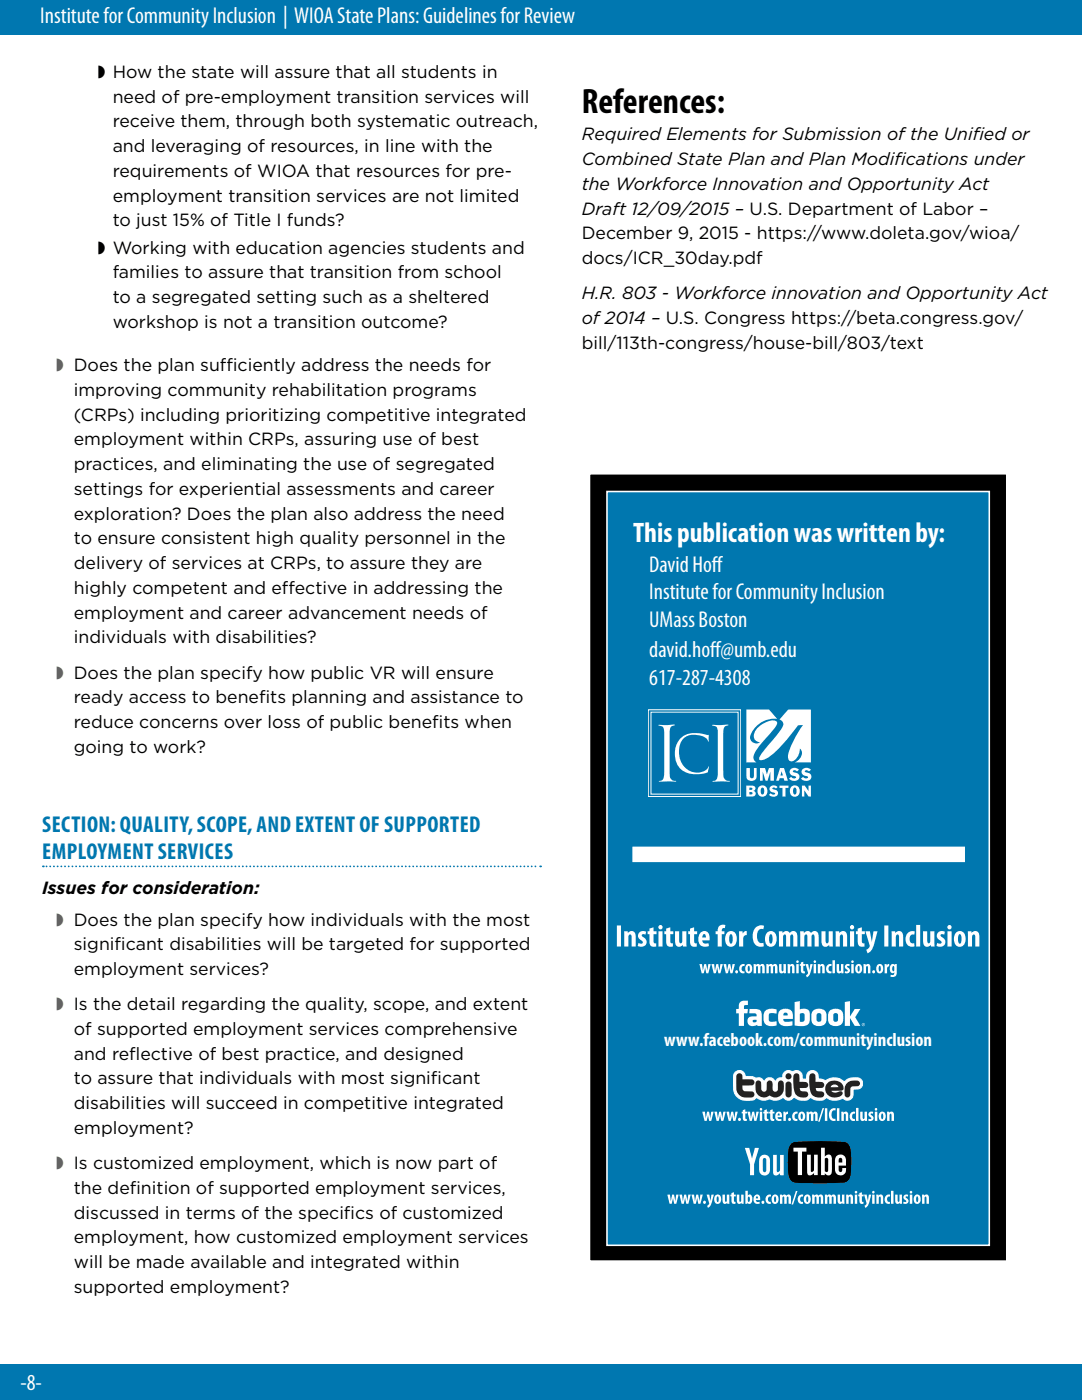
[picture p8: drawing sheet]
<svg xmlns="http://www.w3.org/2000/svg" width="216mm" height="279mm" viewBox="0 0 216 279" stroke-linecap="round" stroke-linejoin="round" font-family="sans-serif">
<g fill="#0077b0">
<path d="M-.1 -.1h216v7.1h-216z"/>
<path d="M-.1 272.3h216v7.1h-216z"/>
</g>
<path d="M117.6 94.5h83.3v157.2h-83.3z" fill="#000"/>
<path d="M117.6 94.5h83.3v157.2h-83.3z" fill="none" stroke="#fff" stroke-width=".34"/>
<path d="M121.1 98.1h76.3v150.4h-76.3z" fill="#0077af" stroke="#fff" stroke-width=".31"/>
<path d="M9.3 172.9h98.1" fill="none" stroke="#0077af" stroke-width=".35" stroke-dasharray="0 .7"/>
<path d="M8.4 172.9a.18 .18 0 0 1 .3 0 .18 .18 0 0 1-.3 0zM107.6 172.9a.18 .18 0 0 1 .3 0 .18 .18 0 0 1-.3 0z" fill="#0077af"/>
<g fill="#fff">
<path d="M139.6 192.4l.4 1.8h.4l.3-1.2 .2 1.2h.4l.5-1.8h-.5l-.1 1.3-.3-1.3h-.4l-.2 1.3-.2-1.3zM142 192.4l.4 1.8h.4l.3-1.2 .2 1.2h.5l.4-1.8h-.5l-.1 1.3-.3-1.3h-.4l-.2 1.3-.2-1.3zM144.4 192.4l.4 1.8h.4l.3-1.2 .2 1.2h.5l.4-1.8h-.4l-.2 1.3-.3-1.3h-.4l-.2 1.3-.2-1.3zM146.7 194a.31 .31 0 0 0 .6 0 .31 .31 0 0 0-.6 0zM147.7 192.6a.9 .9 0 0 0-.2 1.2 .9 .9 0 0 0 1.1 .4l-.1-.4a.5 .5 0 0 1-.5-.5 .5 .5 0 0 1 .5-.5l.1-.4h-.1l-.5 .1zM148.9 192.6a1.01 1.01 0 0 0 .5 1.7 .99 .99 0 0 0 .7-1 .99 .99 0 0 0-.7-.9zM149.3 192.8l.1-.1 .2 .4v.5l-.2 .3-.2-.3zM150.4 192.4v1.8h.5v-1.2l.2-.2 .1 .1v1.3h.5v-1.2l.2-.2 .2 .2v1.2h.5v-1.1a.54 .54 0 0 0-.6-.7l-.3 .2a.49 .49 0 0 0-.9 0v-.2zM152.9 192.4v1.8h.5v-1.2l.2-.2 .2 .1v1.3h.5v-1.2l.2-.2 .1 .2v1.2h.5v-1.1a.54 .54 0 0 0-.6-.7l-.3 .2a.49 .49 0 0 0-.8 0l-.1-.2zM155.5 192.4v1.1a.57 .57 0 0 0 .4 .8l.5-.3v.2h.4v-1.8h-.5v1.3l-.2 .2-.1-.2v-1.3zM157.2 192.4v1.8h.5v-1.2l.2-.2 .1 .1v1.3h.5v-1.1a.52 .52 0 0 0-.2-.7 .52 .52 0 0 0-.7 .2v-.2zM158.9 192.4v1.8h.5v-1.8zM158.9 191.9a.26 .26 0 0 0 .5 0 .26 .26 0 0 0-.5 0zM159.8 192.1v.3h-.2v.4h.2a1.67 1.67 0 0 0 .2 1.3l.6 .1v-.4h-.2l-.1-.2v-.8h.4v-.4h-.4v-.5zM160.7 192.4l.5 1.8-.4 .4 .2 .4 .4-.2 .2-.5 .6-1.9h-.5l-.2 1.3-.2-1.3zM162.4 192.4v1.8h.4v-1.8zM162.3 191.9a.3 .3 0 0 0 .6 0 .3 .3 0 0 0-.6 0zM163.2 192.4v1.8h.5v-1.2l.2-.2 .2 .1v1.3h.5v-1.1a.52 .52 0 0 0-.3-.7 .52 .52 0 0 0-.7 .2v-.2zM165.1 192.6a.9 .9 0 0 0-.2 1.2 .9 .9 0 0 0 1 .4v-.4a.5 .5 0 0 1-.6-.5 .5 .5 0 0 1 .6-.5v-.4h-.1l-.5 .1zM166.1 191.6v2.6h.5v-2.6zM166.9 192.4v1.1a.57 .57 0 0 0 .5 .8l.5-.3v.2h.4v-1.8h-.5v1.3l-.2 .2-.2-.2v-1.3zM168.7 192.5a.65 .65 0 0 0 .4 1.1v.3l-.5-.1-.1 .4a.65 .65 0 0 0 1.1-.3 .65 .65 0 0 0-.5-.9v-.2h.4l.1-.3-.4-.1zM169.9 192.4v1.8h.5v-1.8zM169.8 191.9a.3 .3 0 0 0 .6 0 .3 .3 0 0 0-.6 0zM170.9 192.6a1.01 1.01 0 0 0 .4 1.7 .99 .99 0 0 0 .7-1 .99 .99 0 0 0-.7-.9zM171.2 192.8l.1-.1 .2 .4v.5l-.2 .3-.2-.3zM172.3 192.4v1.8h.5v-1.2l.2-.2 .2 .1v1.3h.5v-1.1a.52 .52 0 0 0-.3-.7 .52 .52 0 0 0-.7 .2v-.2zM174 194a.31 .31 0 0 0 .6 0 .31 .31 0 0 0-.6 0zM175.1 192.6a1.01 1.01 0 0 0 .4 1.7 .99 .99 0 0 0 .7-1 .99 .99 0 0 0-.7-.9zM175.4 192.8l.1-.1 .2 .4v.5l-.2 .3-.2-.3zM176.5 192.4v1.8h.5v-1.1l.4-.2v-.5h-.2l-.2 .3-.1-.3zM177.7 192.6a1.04 1.04 0 0 0 .4 1.6l.3-.2a.44 .44 0 0 1-.1 .6 .44 .44 0 0 1-.5-.1l-.1 .4a.86 .86 0 0 0 .9 0 .86 .86 0 0 0 .3-.9l.1-1.6h-.5v.2l-.3-.2zM178.1 192.9l.2-.1 .1 .2v.6l-.1 .2a.66 .66 0 0 1-.2-.9z"/>
<path d="M166.5 202.2l-.2 .4v1.1a.5 .5 0 0 0 .5 .2 .5 .5 0 0 0 .4-.4v-1.1l-.2-.2zM168.6 200l1-.2v3.1l1-1.5h1.1l-1.1 1.6 1.1 1.7h-1.1l-1-1.5v1.5h-1zM165.7 201.6a1.57 1.57 0 0 1 1.6-.2 1.57 1.57 0 0 1 1 1.3 1.66 1.66 0 0 1-.9 2 1.58 1.58 0 0 1-2.1-.9l-.1-.4a1.9 1.9 0 0 1 .5-1.8zM162.4 201.6a1.57 1.57 0 0 1 1.6-.2 1.57 1.57 0 0 1 .9 1.3 1.66 1.66 0 0 1-.9 2 1.58 1.58 0 0 1-2.1-.9v-.4a1.9 1.9 0 0 1 .5-1.8zM158.6 200l1-.2v1.6a1.28 1.28 0 0 1 2 1.1 1.98 1.98 0 0 1-.6 2.1l-1.1 .2-1.3-.1zM155.7 201.6a1.53 1.53 0 0 1 2.5 1.1v.7h-1.9v.3a1.85 1.85 0 0 0 1.8 .1v.9l-.9 .1a1.45 1.45 0 0 1-1.9-1.4 1.84 1.84 0 0 1 .4-1.8zM152.9 201.6l1-.3 1.1 .1v.9l-1.3-.1-.2 .1-.1 .4 .1 1.1 .5 .1 1-.1v.9h-.4a1.68 1.68 0 0 1-1.7-.3 1.68 1.68 0 0 1-.5-1.7l.2-.8zM149.6 201.4h1a1.15 1.15 0 0 1 1.4 1.3v2h-.9v-.2a1.2 1.2 0 0 1-2-.7 .88 .88 0 0 1 1.1-1h.8v-.3l-.3-.3h-1.2zM147.8 199.9l.3-.1 1.1-.1v.9l-.7 .1v.7h.7l-.1 .8h-.6v2.5h-1.1v-2.5h-.5v-.8h.5a1.54 1.54 0 0 1 .4-1.5zM163.1 202.2l-.2 .4 .1 1.1a.5 .5 0 0 0 .5 .2 .5 .5 0 0 0 .4-.4l-.1-1.1-.1-.2zM150.2 203.6a.28 .28 0 0 0 0 .3 .28 .28 0 0 0 .3 .1l.5-.1v-.4zM156.5 202.2l-.2 .5h.9l-.2-.5zM159.6 202.3v1.6h.2a.56 .56 0 0 0 .8-.5v-.8l-.2-.4z"/>
<path d="M172.2 204.3l.1 .1zM172.2 204.3h.2v.4l-.1-.2-.1 .2zM172 204.5a.27 .27 0 0 0 .5 0 .27 .27 0 0 0-.5 0zM172 204.5a.32 .32 0 0 1 .6 0 .32 .32 0 0 1-.6 0z"/>
</g>
<path d="M146.6 214a1.23 1.23 0 0 1 1.3-.3 1.23 1.23 0 0 1 .9 1.1h1.2l.8 .3h.8l.5 .2 .4 .5a1.2 1.2 0 0 1 1.1-.8 1.2 1.2 0 0 1 1.1 .8l.1-.2a1.2 1.2 0 0 1 1.3-.6 1.28 1.28 0 0 1 .6-1.2 1.28 1.28 0 0 1 1.4 0 1.34 1.34 0 0 1 1.6 .1 1.34 1.34 0 0 1 .5 1.4h.7a1.31 1.31 0 0 1 .6-1.5 1.31 1.31 0 0 1 1.6 .3l.2 1.2 .8 .1 .6 .3a2.88 2.88 0 0 1 3.8 .2 2.81 2.81 0 0 1 3.4-.4 1.24 1.24 0 0 1 .1 1.5 1.24 1.24 0 0 1-1.5 .4h-.2v.4a1.29 1.29 0 0 1-.3 1.4 1.29 1.29 0 0 1-1.4 .3 .65 .65 0 0 0-1 0l-.3 .1a2.89 2.89 0 0 1-2.4-.5 2.07 2.07 0 0 1-2.6 .3l-.6-.3-.6 .4a2.7 2.7 0 0 1-2.7-.5 1.25 1.25 0 0 1-2.1 0 2.37 2.37 0 0 1-2.7 .4 2.32 2.32 0 0 1-2.6-.3l-.6 .4a3.5 3.5 0 0 1-3.4-.6 3.6 3.6 0 0 1-.7-3l.1-1.3z" fill="#232020"/>
<path d="M146.6 214a1.23 1.23 0 0 1 1.3-.3 1.23 1.23 0 0 1 .9 1.1h1.2l.8 .3h.8l.5 .2 .4 .5a1.2 1.2 0 0 1 1.1-.8 1.2 1.2 0 0 1 1.1 .8l.1-.2a1.2 1.2 0 0 1 1.3-.6 1.28 1.28 0 0 1 .6-1.2 1.28 1.28 0 0 1 1.4 0 1.34 1.34 0 0 1 1.6 .1 1.34 1.34 0 0 1 .5 1.4h.7a1.31 1.31 0 0 1 .6-1.5 1.31 1.31 0 0 1 1.6 .3l.2 1.2 .8 .1 .6 .3a2.88 2.88 0 0 1 3.8 .2 2.81 2.81 0 0 1 3.4-.4 1.24 1.24 0 0 1 .1 1.5 1.24 1.24 0 0 1-1.5 .4h-.2v.4a1.29 1.29 0 0 1-.3 1.4 1.29 1.29 0 0 1-1.4 .3 .65 .65 0 0 0-1 0l-.3 .1a2.89 2.89 0 0 1-2.4-.5 2.07 2.07 0 0 1-2.6 .3l-.6-.3-.6 .4a2.7 2.7 0 0 1-2.7-.5 1.25 1.25 0 0 1-2.1 0 2.37 2.37 0 0 1-2.7 .4 2.32 2.32 0 0 1-2.6-.3l-.6 .4a3.5 3.5 0 0 1-3.4-.6 3.6 3.6 0 0 1-.7-3l.1-1.3z" fill="none" stroke="#00b9e9" stroke-width=".2"/>
<path d="M146.7 214a1.16 1.16 0 0 1 1.3-.3 1.16 1.16 0 0 1 .7 1.2h1.6a1.09 1.09 0 0 0 1.1 .2l.6 .2 .5 .6a1.16 1.16 0 0 1 1.1-.8 1.16 1.16 0 0 1 1.1 .9l.6-.8 .9-.1a1.18 1.18 0 0 1 .5-1.3 1.18 1.18 0 0 1 1.4 .1 1.25 1.25 0 0 1 1.5 0 1.25 1.25 0 0 1 .5 1.5h.8a1.24 1.24 0 0 1 .6-1.6 1.24 1.24 0 0 1 1.7 .5l.1 1 .7 .1 .7 .3a2.75 2.75 0 0 1 3.8 .3 2.68 2.68 0 0 1 3.3-.6 1.16 1.16 0 0 1 .2 1.4 1.16 1.16 0 0 1-1.4 .5l-.4 .1v.3a1.28 1.28 0 0 1-.2 1.4 1.28 1.28 0 0 1-1.3 .4l-.5-.4a2.9 2.9 0 0 1-3.3-.1 2.3 2.3 0 0 1-3 .1l-.2-.1a2.19 2.19 0 0 1-3 .1l-.3-.2a1.19 1.19 0 0 1-1 .7 1.19 1.19 0 0 1-1.1-.7 2.37 2.37 0 0 1-2.7 .4 2.37 2.37 0 0 1-2.7-.3 1.72 1.72 0 0 1-1.8 .6 2.57 2.57 0 0 1-2.7-3.2v-.6a2.27 2.27 0 0 1 .3-1.8z" fill="#fdfeff"/>
<path d="M146.7 214a1.16 1.16 0 0 1 1.3-.3 1.16 1.16 0 0 1 .7 1.2h1.6a1.09 1.09 0 0 0 1.1 .2l.6 .2 .5 .6a1.16 1.16 0 0 1 1.1-.8 1.16 1.16 0 0 1 1.1 .9l.6-.8 .9-.1a1.18 1.18 0 0 1 .5-1.3 1.18 1.18 0 0 1 1.4 .1 1.25 1.25 0 0 1 1.5 0 1.25 1.25 0 0 1 .5 1.5h.8a1.24 1.24 0 0 1 .6-1.6 1.24 1.24 0 0 1 1.7 .5l.1 1 .7 .1 .7 .3a2.75 2.75 0 0 1 3.8 .3 2.68 2.68 0 0 1 3.3-.6 1.16 1.16 0 0 1 .2 1.4 1.16 1.16 0 0 1-1.4 .5l-.4 .1v.3a1.28 1.28 0 0 1-.2 1.4 1.28 1.28 0 0 1-1.3 .4l-.5-.4a2.9 2.9 0 0 1-3.3-.1 2.3 2.3 0 0 1-3 .1l-.2-.1a2.19 2.19 0 0 1-3 .1l-.3-.2a1.19 1.19 0 0 1-1 .7 1.19 1.19 0 0 1-1.1-.7 2.37 2.37 0 0 1-2.7 .4 2.37 2.37 0 0 1-2.7-.3 1.72 1.72 0 0 1-1.8 .6 2.57 2.57 0 0 1-2.7-3.2v-.6a2.27 2.27 0 0 1 .3-1.8z" fill="none" stroke="#fdfeff" stroke-width=".2"/>
<g fill="#232020">
<path d="M147.2 214.3a.67 .67 0 0 1 .8 .1 .67 .67 0 0 1 .1 .8l.1 .2h1.1a.97 .97 0 0 1 1.2 .5 .6 .6 0 0 1-.4 .7h-2a.9 .9 0 0 0 .2 1 .9 .9 0 0 0 1 .2 .85 .85 0 0 1 1.2 .7 1.32 1.32 0 0 1-1.6 .5 1.91 1.91 0 0 1-2-2.2v-1.4a1.07 1.07 0 0 1 .3-1.1z"/>
<path d="M158.5 214.4a.6 .6 0 0 1 .7-.1 .6 .6 0 0 1 .3 .6v1h.7a.74 .74 0 0 1 .8 .1 .74 .74 0 0 1 .2 .9l-.5 .2h-1.1a.65 .65 0 0 0 .9 .7 .63 .63 0 0 1 .8 .6 .63 .63 0 0 1-.7 .6 1.8 1.8 0 0 1-2.2-1.8 4.9 4.9 0 0 1 .1-2.8z"/>
<path d="M161.7 214.4a.71 .71 0 0 1 .9 0 .71 .71 0 0 1 .1 .9v.6h.7a.72 .72 0 0 1 .9 .2 .72 .72 0 0 1-.1 .9l-1.4 .1 .2 .6 .3 .1a.79 .79 0 0 1 1.1 .8 1.66 1.66 0 0 1-2.4-.1 6.4 6.4 0 0 1-.3-4.1z"/>
<path d="M150.9 215.8a.67 .67 0 0 1 .9 0 .67 .67 0 0 1 .1 .9v.3a.61 .61 0 0 0 .2 .8 .61 .61 0 0 0 .8-.1l.1-.9a.8 .8 0 0 1 .7-1.2 1.16 1.16 0 0 1 .5 1.6v.3a.53 .53 0 0 0 .6 .4 .53 .53 0 0 0 .4-.6v-.6a.66 .66 0 0 1 .2-.9 .66 .66 0 0 1 .9 .1 2.9 2.9 0 0 1-.6 2.8 1.69 1.69 0 0 1-2.1-.1 1.79 1.79 0 0 1-2.2 .1 1.79 1.79 0 0 1-.7-2z"/>
<path d="M165.1 216.1a1.98 1.98 0 0 1 3.2 .9v.4a1.69 1.69 0 0 1-1.6 .3h-.8a1.28 1.28 0 0 0 1.7 .1l.4 .1a.79 .79 0 0 1-.8 1 1.79 1.79 0 0 1-2.2-.5 1.79 1.79 0 0 1 .1-2.3z"/>
<path d="M169.2 216a2.31 2.31 0 0 1 2.3-.1 .64 .64 0 0 1-.1 .8 .64 .64 0 0 1-.8 .1h-.2a.71 .71 0 0 0-.7 .3 .71 .71 0 0 0 0 .8v.3a.6 .6 0 0 1-.4 .8 .6 .6 0 0 1-.7-.4l-.1-1.1a1.71 1.71 0 0 1 .7-1.5z"/>
<path d="M156.8 216.1a.61 .61 0 0 1 .7-.2 .61 .61 0 0 1 .4 .4l.1 1.3a1.15 1.15 0 0 1-.6 1.4 .58 .58 0 0 1-.7-.6z"/>
<circle cx="157.3" cy="214.8" r=".61"/>
</g>
<path d="M166.1 216.7a.74 .74 0 0 1 1 .2h-1.2z" fill="#fdfeff"/>
<path d="M166.1 216.7a.74 .74 0 0 1 1 .2h-1.2z" fill="none" stroke="#fdfeff" stroke-width=".2"/>
<g fill="#fff">
<path d="M148.6 229.1h.9l.6 2.1 .5-2.1h.8l-.9 3.2v2.2h-.8v-2.1z"/>
<path d="M154.3 230.5h.7v3.2l.1 .2 .5-.3 .1-3.1h.7v4.1l-.8-.1v-.4a.71 .71 0 0 1-.7 .5 .71 .71 0 0 1-.6-.5z"/>
<path d="M140.1 221.9l.5 1.8h.4l.3-1.2 .2 1.2h.4l.5-1.8h-.5l-.2 1.3-.2-1.3h-.4l-.3 1.3-.1-1.3zM142.5 221.9l.5 1.8h.4l.3-1.2 .2 1.2h.4l.5-1.8h-.5l-.2 1.3-.2-1.3h-.4l-.3 1.3-.1-1.3zM145 221.9l.4 1.8h.4l.3-1.2 .2 1.2h.4l.5-1.8h-.5l-.2 1.3-.2-1.3h-.4l-.2 1.3-.2-1.3zM147.2 223.4a.35 .35 0 0 0 .7 0 .35 .35 0 0 0-.7 0zM148.2 221.5v.4h-.2v.3h.2a1.67 1.67 0 0 0 .2 1.4l.6 .1v-.4h-.2l-.1-.2v-.9h.4v-.3h-.4v-.5zM149.1 221.9l.5 1.8h.4l.3-1.2 .2 1.2h.4l.5-1.8h-.5l-.2 1.3-.2-1.3h-.4l-.3 1.3-.1-1.3zM151.6 221.9v1.8h.5v-1.8zM151.6 221.4a.26 .26 0 0 0 .5 0 .26 .26 0 0 0-.5 0zM152.5 221.5v.4h-.2v.3h.2a1.67 1.67 0 0 0 .2 1.4l.6 .1v-.4h-.2l-.1-.2v-.9h.4v-.3h-.4v-.5zM153.7 221.5v.4h-.2v.3h.2a1.67 1.67 0 0 0 .1 1.4l.7 .1v-.4h-.3v-.2v-.9h.3v-.3h-.3v-.5zM154.9 222.1a.95 .95 0 0 0-.2 1.1 .95 .95 0 0 0 .9 .5l.4-.1-.1-.3h-.2a.4 .4 0 0 1-.5-.3h.8a.72 .72 0 0 0-.2-1 .72 .72 0 0 0-.9 .1zM155.3 222.3h.2l.1 .3h-.4zM156.3 221.9v1.8h.5v-1.1l.4-.3v-.5l-.2 .1-.2 .2-.1-.2zM157.2 223.4a.35 .35 0 0 0 .7 0 .35 .35 0 0 0-.7 0zM158.3 222.1a.9 .9 0 0 0-.2 1.1 .9 .9 0 0 0 1 .5v-.4a.5 .5 0 0 1-.6-.5 .5 .5 0 0 1 .6-.5l.1-.4h-.1h-.5zM159.5 222.1a1.01 1.01 0 0 0 .5 1.6 .99 .99 0 0 0 .7-.9 .99 .99 0 0 0-.7-1zM159.8 222.3l.2-.1 .2 .3v.5l-.2 .4-.2-.3zM160.9 221.9v1.8h.5v-1.2l.2-.3 .2 .2v1.3h.5v-1.2l.2-.3 .2 .2v1.3h.5v-1.2a.54 .54 0 0 0-.7-.6l-.3 .2a.49 .49 0 0 0-.8 0v-.2zM164.1 221.1l-.9 2.7h.4l.8-2.7zM164.6 221.2v2.5h.5v-2.5zM165.8 221.3a1.37 1.37 0 0 0 .6 2.4h.3v-.5l-.1 .1a.5 .5 0 0 1-.6-.5 .94 .94 0 0 1 .4-1.2h.3l.1-.4h-.4zM167 221.2v2.5h.5v-2.5zM167.9 221.9v1.8h.5v-1.2l.2-.3 .2 .2v1.3h.5v-1.2a.52 .52 0 0 0-.3-.6 .52 .52 0 0 0-.7 .2v-.2zM169.8 222.1a.9 .9 0 0 0-.3 1.1 .9 .9 0 0 0 1.1 .5v-.4a.5 .5 0 0 1-.6-.5 .5 .5 0 0 1 .6-.5v-.4h-.1h-.5zM170.8 221.1v2.6h.5v-2.6zM171.6 221.9v1.1a.57 .57 0 0 0 .5 .7l.5-.2v.2h.4v-1.8h-.5v1.2l-.2 .2-.2-.2v-1.2zM173.4 222a.65 .65 0 0 0 .4 1.1v.2h-.5l-.1 .3a.65 .65 0 0 0 1.1-.2 .65 .65 0 0 0-.5-.9v-.2h.4l.1-.4-.4-.1zM174.6 221.9v1.8h.5v-1.8zM174.5 221.4a.3 .3 0 0 0 .6 0 .3 .3 0 0 0-.6 0zM175.6 222.1a1.01 1.01 0 0 0 .4 1.6 .99 .99 0 0 0 .7-.9 .99 .99 0 0 0-.7-1zM175.9 222.3l.1-.1 .2 .3v.5l-.2 .4-.2-.3zM177 221.9v1.8h.5v-1.2l.2-.3 .2 .2v1.3h.5v-1.2a.52 .52 0 0 0-.3-.6 .52 .52 0 0 0-.7 .2v-.2z"/>
<path d="M152.3 231.2a.37 .37 0 0 1 .5 0 .37 .37 0 0 1 .1 .4v1.9a.35 .35 0 0 1-.3 .4 .35 .35 0 0 1-.4-.4zM151.9 230.7l-.4 .6v2.1a1.09 1.09 0 0 0 1 1.2 1.09 1.09 0 0 0 1.1-1v-1.7a1.13 1.13 0 0 0-.4-1.3 1.13 1.13 0 0 0-1.3 .1z"/>
</g>
<path d="M157.9 228.2a2.4 2.4 0 0 1 1.7-.4l4.2-.1 4.1 .1a1.92 1.92 0 0 1 1.9 2.3l.1 2.3a5.4 5.4 0 0 1-.5 3.1l-.3 .3-.7 .2-3.8 .2-4.7-.1a2.19 2.19 0 0 1-2.5-1.3v-.1a14.5 14.5 0 0 1 .2-6.1z" fill="#000"/>
<g fill="#fff">
<path d="M167.4 231.2a.36 .36 0 0 1 .5-.1 .36 .36 0 0 1 .2 .4v.5h-.8zM166.8 230.8l-.2 .6v2a1.13 1.13 0 0 0 1.3 1.2 1.13 1.13 0 0 0 .9-1.5h-.7l-.1 .7a.39 .39 0 0 1-.5 0 .39 .39 0 0 1-.2-.4v-.8h1.5v-.2a1.81 1.81 0 0 0-.5-1.8 1.18 1.18 0 0 0-1.5 .2zM164.6 231.2l.4-.1 .3 .2-.1 2.3-.2 .3-.4-.2zM163.8 229.1v5.4h.8v-.4a.75 .75 0 0 0 .9 .4 .75 .75 0 0 0 .5-.8v-2.4a.75 .75 0 0 0-.5-.9 .75 .75 0 0 0-.9 .4v-1.7zM161 230.4l.1 3.6a.53 .53 0 0 0 .4 .6l.4-.1 .5-.4v.4h.8v-4.1h-.8v3.2l-.4 .3-.2-.2v-3.3zM158.3 229v.8h.9v4.7h.8v-4.7h.9v-.8z"/>
<path d="M123.1 184.7v4.2h.8v-4.2zM124.5 185.9l.1 3h.8v-2l.3-.4 .3 .3v2.1h.8v-2a.87 .87 0 0 0-.4-1 .87 .87 0 0 0-1.1 .3l-.1-.3zM127.6 186.1a1.04 1.04 0 0 0 .5 1.7l.1 .4-.3 .1-.5-.1-.1 .6a1.04 1.04 0 0 0 1.4-.1 1.04 1.04 0 0 0 0-1.4l-.6-.6 .3-.3 .4 .1 .1-.6h-.1a1.2 1.2 0 0 0-1.2 .2zM129.6 185.3v.6h-.4v.5h.4a2.79 2.79 0 0 0 .2 2.4l.4 .1h.7v-.6l-.4-.2-.1-1.7h.6v-.5h-.6v-.8zM131.4 185.9v3h.8v-3zM131.3 185.1a.45 .45 0 0 0 .9 0 .45 .45 0 0 0-.9 0zM132.9 185.3v.6h-.3v.5h.3a2.79 2.79 0 0 0 .3 2.4l.3 .1h.8v-.6l-.5-.2-.1-1.7h.6v-.5h-.6v-.8zM134.7 185.9v1.8a.89 .89 0 0 0 .3 1 .89 .89 0 0 0 1 .1l.2-.2 .1 .3h.7v-3h-.9v2.1l-.3 .3-.3-.3v-2.1zM137.7 185.3v.6h-.4v.5h.4a2.79 2.79 0 0 0 .2 2.4l.4 .1h.7v-.6l-.4-.2-.1-1.7h.6v-.5h-.6v-.8zM139.8 186.1a1.83 1.83 0 0 0 .4 2.8l1.3-.1-.1-.6-.4 .1a.65 .65 0 0 1-.9-.6h1.5a1.28 1.28 0 0 0-.2-1.4 1.28 1.28 0 0 0-1.2-.4zM140.3 186.5l.2-.1 .2 .1 .2 .6h-.8zM143.5 184.8l-.2 .4-.1 .7h-.4v.5h.4v2.5h.8v-2.5h.5v-.5h-.5a.46 .46 0 0 1 .1-.6 .46 .46 0 0 1 .5-.1l.1-.6h-.7zM145.2 186a1.93 1.93 0 0 0 .3 2.9l.4 .1a1.69 1.69 0 0 0 1.2-1.4 1.69 1.69 0 0 0-.8-1.7l-.4-.1zM145.7 186.5l.2-.1a1.48 1.48 0 0 1 0 1.9 1.47 1.47 0 0 1-.2-1.8zM147.5 185.9v3h.8v-1.7l.2-.4 .5-.2-.1-.8a.71 .71 0 0 0-.7 .5v-.4zM150.7 185.2a2.49 2.49 0 0 0 .6 3.7l1.1-.1-.1-.6h-.2a1.02 1.02 0 0 1-1.1-1.4 1.19 1.19 0 0 1 .9-1.4l.4 .1 .1-.7-.3-.1a1.58 1.58 0 0 0-1.4 .5zM153.1 186a1.93 1.93 0 0 0 .3 2.9l.4 .1a1.69 1.69 0 0 0 1.2-1.5 1.69 1.69 0 0 0-.8-1.6l-.4-.1zM153.6 186.5l.2-.1a1.48 1.48 0 0 1 0 1.9 1.47 1.47 0 0 1-.2-1.8zM155.4 185.9v3h.9v-2l.3-.4 .2 .3 .1 2.1h.8v-2l.3-.4 .3 .3v2.1h.8v-1.9a.86 .86 0 0 0-.4-1.1 .86 .86 0 0 0-1.1 .3 .8 .8 0 0 0-1.4 0l-.1-.3zM159.7 185.9v3h.8v-2l.3-.4 .3 .3v2.1h.8v-2l.4-.4 .2 .3v2.1h.9v-1.9a.86 .86 0 0 0-.5-1.1 .86 .86 0 0 0-1.1 .3 .8 .8 0 0 0-1.4 0v-.3zM163.9 185.9v1.8a.89 .89 0 0 0 .3 1 .89 .89 0 0 0 1.1 .1l.1-.2 .1 .3h.7v-3h-.9v2.1l-.3 .3-.2-.3-.1-2.1zM166.7 185.9l.1 3h.8v-2l.3-.4 .3 .3v2.1h.8v-2a.87 .87 0 0 0-.4-1 .87 .87 0 0 0-1.1 .3l-.1-.3zM169.6 185.9v3h.8v-3zM169.6 185.1a.45 .45 0 0 0 .9 0 .45 .45 0 0 0-.9 0zM171.1 185.3v.6h-.3v.5h.3a2.79 2.79 0 0 0 .3 2.4l.4 .1h.7v-.6l-.5-.2v-1.7h.6v-.5h-.6v-.8zM172.7 185.9l.9 2.9-.3 .5-.4 .2 .2 .8 .7-.5 .4-.7 .9-3.2h-.8l-.3 2.1-.4-2.1zM176.5 184.7v4.2h.8v-4.2zM177.9 185.9v3h.8l.1-2 .3-.4 .3 .3v2.1h.8v-2a.87 .87 0 0 0-.4-1 .87 .87 0 0 0-1.1 .3l-.1-.3zM181.2 186.1a1.61 1.61 0 0 0-.5 1.7 1.61 1.61 0 0 0 1.3 1.1h.5l-.1-.7-.1 .1a.91 .91 0 0 1-.9-.9 .91 .91 0 0 1 .7-.9h.3l.1-.6-.4-.1zM182.8 184.6v4.3h.8v-4.3zM184.2 185.9v1.8a.89 .89 0 0 0 .3 1 .89 .89 0 0 0 1 .1l.2-.2 .1 .3h.7l-.1-3h-.8v2.1l-.3 .3-.3-.3v-2.1zM187.2 186.1a1.04 1.04 0 0 0 .5 1.7l.2 .4-.3 .1-.6-.1-.1 .6a1.04 1.04 0 0 0 1.4-.1 1.04 1.04 0 0 0 0-1.4l-.6-.6 .3-.3 .4 .1 .1-.6h-.1a1.2 1.2 0 0 0-1.2 .2zM189.1 185.9v3h.8v-3zM189 185.1a.45 .45 0 0 0 .9 0 .45 .45 0 0 0-.9 0zM190.8 186a1.93 1.93 0 0 0 .3 2.9l.4 .1a1.69 1.69 0 0 0 1.2-1.4 1.69 1.69 0 0 0-.8-1.7l-.4-.1zM191.3 186.5l.2-.1a1.48 1.48 0 0 1 0 1.9 1.47 1.47 0 0 1-.2-1.8zM193.1 185.9v3h.9v-2l.3-.4 .3 .3v2.1h.8v-2a.87 .87 0 0 0-.4-1 .87 .87 0 0 0-1.1 .3l-.1-.3z"/>
<path d="M133.2 238.4l.4 1.8h.4l.3-1.2 .2 1.2h.4l.5-1.8h-.5l-.1 1.4-.3-1.4h-.4l-.2 1.4-.2-1.4zM135.6 238.4l.4 1.8h.4l.3-1.2 .2 1.2h.5l.4-1.8h-.5l-.1 1.4-.3-1.4h-.4l-.2 1.4-.2-1.4zM138 238.4l.4 1.8h.4l.3-1.2 .2 1.2h.5l.4-1.8h-.5l-.1 1.4-.3-1.4h-.4l-.2 1.4-.2-1.4zM140.3 240a.31 .31 0 0 0 .6 0 .31 .31 0 0 0-.6 0zM141 238.4l.5 1.8-.4 .4 .1 .4 .5-.2 .2-.5 .5-1.9h-.4l-.2 1.3-.3-1.3zM142.7 238.6a1.01 1.01 0 0 0 .5 1.7 .99 .99 0 0 0 .7-1 .99 .99 0 0 0-.7-.9zM143.1 238.8h.1l.2 .3v.5l-.2 .3-.2-.3zM144.2 238.4v1.1a.57 .57 0 0 0 .5 .8l.4-.3v.2h.4v-1.8h-.5v1.3l-.2 .2-.1-.2v-1.3zM146 238.1v.3h-.3v.4h.3a1.67 1.67 0 0 0 .1 1.3l.7 .1v-.3l-.3-.1v-.2v-.8h.3v-.4h-.3v-.5zM147 238.4v1.1a.57 .57 0 0 0 .5 .8l.4-.3 .1 .2h.4v-1.8h-.5v1.3l-.2 .2-.2-.2v-1.3zM148.7 237.7v2.5h.4l.1-.2 .3 .3a1.08 1.08 0 0 0 .1-1.9l-.4 .2v-.9zM149.3 238.8h.1a.73 .73 0 0 1 0 1.1l-.2-.2zM150.6 238.6a.95 .95 0 0 0-.2 1.1 .95 .95 0 0 0 .9 .6l.3-.1v-.4l-.2 .1a.4 .4 0 0 1-.6-.4h.9a.72 .72 0 0 0-.2-.9 .72 .72 0 0 0-.9 0zM150.9 238.8h.3l.1 .4h-.5zM151.9 240a.31 .31 0 0 0 .6 0 .31 .31 0 0 0-.6 0zM153 238.7a.9 .9 0 0 0-.2 1.1 .9 .9 0 0 0 1 .4v-.4a.5 .5 0 0 1-.6-.5 .5 .5 0 0 1 .6-.5l.1-.4h-.2l-.5 .1zM154.2 238.6a1.01 1.01 0 0 0 .5 1.7 .99 .99 0 0 0 .7-1 .99 .99 0 0 0-.7-.9zM154.5 238.8h.2l.2 .3v.5l-.2 .3-.2-.3zM155.6 238.4v1.8h.5v-1.2l.2-.2 .2 .2v1.2h.5v-1.2l.2-.2 .1 .2v1.2h.5v-1.1a.54 .54 0 0 0-.6-.7l-.3 .2a.49 .49 0 0 0-.8 0l-.1-.2zM158.8 237.7l-.9 2.7h.3l.9-2.7zM159.4 238.7a.9 .9 0 0 0-.2 1.1 .9 .9 0 0 0 1 .4v-.4a.5 .5 0 0 1-.5-.5 .5 .5 0 0 1 .5-.5l.1-.4h-.1l-.5 .1zM160.6 238.6a1.01 1.01 0 0 0 .5 1.7 .99 .99 0 0 0 .7-1 .99 .99 0 0 0-.7-.9zM160.9 238.8h.2l.2 .3v.5l-.2 .3-.2-.3zM162 238.4l.1 1.8h.4l.1-1.2 .1-.2 .2 .2v1.2h.5v-1.2l.2-.2 .2 .2v1.2h.5v-1.1a.54 .54 0 0 0-.6-.7l-.4 .2a.49 .49 0 0 0-.8 0v-.2zM164.6 238.4v1.8h.5v-1.2l.2-.2 .2 .2v1.2h.5v-1.2l.1-.2 .2 .2v1.2h.5v-1.1a.54 .54 0 0 0-.6-.7l-.3 .2a.49 .49 0 0 0-.9 0v-.2zM167.1 238.4v1.1a.57 .57 0 0 0 .5 .8l.5-.3v.2h.4v-1.8h-.5v1.3l-.2 .2-.2-.2v-1.3zM168.8 238.4v1.8h.5v-1.2l.2-.2 .2 .1v1.3h.5v-1.1a.52 .52 0 0 0-.3-.7 .52 .52 0 0 0-.6 .2v-.2zM170.6 238.4v1.8h.5v-1.8zM170.5 237.9a.3 .3 0 0 0 .6 0 .3 .3 0 0 0-.6 0zM171.5 238.1v.3h-.2v.4h.2a1.67 1.67 0 0 0 .1 1.3l.7 .1v-.3l-.3-.1v-.2v-.8h.3v-.4h-.3v-.5zM172.4 238.4l.5 1.8-.4 .4 .2 .4 .4-.2 .2-.5 .6-1.9h-.5l-.2 1.3-.3-1.3zM174 238.4v1.8h.5v-1.8zM174 237.9a.26 .26 0 0 0 .5 0 .26 .26 0 0 0-.5 0zM174.8 238.4l.1 1.8h.5v-1.2l.2-.2 .1 .1v1.3h.5v-1.1a.52 .52 0 0 0-.2-.7 .52 .52 0 0 0-.7 .2v-.2zM176.7 238.7a.9 .9 0 0 0-.2 1.1 .9 .9 0 0 0 1.1 .4v-.4a.5 .5 0 0 1-.6-.5 .5 .5 0 0 1 .6-.5v-.4h-.1l-.5 .1zM177.8 237.7v2.5h.5v-2.5zM178.6 238.4v1.1a.57 .57 0 0 0 .5 .8l.4-.3 .1 .2h.4v-1.8h-.5v1.3l-.2 .2-.2-.2v-1.3zM180.4 238.5a.65 .65 0 0 0 .4 1.1v.3l-.5-.1-.1 .4a.65 .65 0 0 0 1-.3 .65 .65 0 0 0-.5-.9v-.2h.4l.1-.3-.3-.1zM181.5 238.4v1.8h.5v-1.8zM181.5 237.9a.26 .26 0 0 0 .5 0 .26 .26 0 0 0-.5 0zM182.5 238.6a1.01 1.01 0 0 0 .5 1.7 .99 .99 0 0 0 .7-1 .99 .99 0 0 0-.7-.9zM182.9 238.8h.1l.2 .3v.5l-.2 .3-.2-.3zM184 238.4v1.8h.5v-1.2l.2-.2 .2 .1v1.3h.5v-1.1a.52 .52 0 0 0-.3-.7 .52 .52 0 0 0-.7 .2v-.2z"/>
</g>
<path d="M129.4 141.6h18.4v17.4h-18.4z" fill="#0073ae"/>
<path d="M129.4 141.6h18.4v17.4h-18.4z" fill="none" stroke="#fff" stroke-width=".2"/>
<path d="M129.9 142.1h17.4v16.4h-17.4z" fill="#0073ae" stroke="#fff" stroke-width=".2"/>
<g fill="#fff">
<path d="M131.4 144.7h3.3a1.16 1.16 0 0 0-1.1 1.5v7.8a1.34 1.34 0 0 0 1 1.8l.3 .1-3.2 .1-.2-.1a1.02 1.02 0 0 0 1-1.3v-8.4a1.04 1.04 0 0 0-1.1-1.4z"/>
<path d="M135.8 147.3a5.1 5.1 0 0 1 4.6-.8l1 .1v1.4a2.19 2.19 0 0 0-2.3-1.3 2.93 2.93 0 0 0-3.6 3.3 3.6 3.6 0 0 0 1.5 3.5 3.6 3.6 0 0 0 3.8 .2l.6-.8v.3a1.01 1.01 0 0 1-1.1 1.2 4.7 4.7 0 0 1-5.1-1.6 4.7 4.7 0 0 1 .6-5.5z"/>
<path d="M142.1 144.7h3.3a1.16 1.16 0 0 0-1.1 1.5v7.8a1.34 1.34 0 0 0 1 1.8l.3 .1-3.2 .1-.2-.1a1.02 1.02 0 0 0 1-1.3v-8.4a1.04 1.04 0 0 0-1.1-1.4z"/>
<path d="M148.9 153.3h.7v1.5a.43 .43 0 0 0 .4 .5 .43 .43 0 0 0 .4-.5v-1.5h.6v1.6a1.02 1.02 0 0 1-1 .9 1.02 1.02 0 0 1-1.1-.9z"/>
<path d="M151.6 153.3h1l.4 1.2 .4-1.2h1v2.5h-.7v-1.8l-.5 1.8h-.5l-.5-1.8v1.8h-.6z"/>
<path d="M157.9 153.4l.9-.1 .6 .3-.4 .4-.3-.3h-.3l-.2 .2 .1 .2a1.31 1.31 0 0 1 1.2 .9 1.17 1.17 0 0 1-.9 .8 1.17 1.17 0 0 1-1.2-.4l.5-.4a.58 .58 0 0 0 1 .1l-.1-.1a1.09 1.09 0 0 1-1.2-1.3z"/>
<path d="M160.2 153.4l1-.1 .6 .3-.4 .4-.3-.3h-.3l-.2 .2 .1 .2a1.31 1.31 0 0 1 1.2 .9 1.17 1.17 0 0 1-.9 .8 1.17 1.17 0 0 1-1.2-.4l.5-.4a.58 .58 0 0 0 .9 .1v-.1a1.09 1.09 0 0 1-1.2-1.3z"/>
<path d="M153.8 156.9a1.05 1.05 0 0 1 1.4 .2l-.4 .3-.2-.2h-.4l-.1 .1 .2 .2a.78 .78 0 0 1 .9 .9 .78 .78 0 0 1-1.1 .6l-.6-.4 .3-.3 .3 .3h.4l.2-.2-.1-.2a.94 .94 0 0 1-1-1.1z"/>
<path d="M155.5 156.8h1.8v.4h-.6v1.8h-.6v-1.8h-.6z"/>
<path d="M160 156.8h.6l.7 1.1v-1.1h.5v2.2h-.5l-.8-1.3v1.3h-.5z"/>
<path d="M157.3 141.6l-1.8 2a.99 .99 0 0 1 .7 1.4l-.9 1.4-2.1 2.5a5.2 5.2 0 0 0-1.7 2.7l.1 .1a3.4 3.4 0 0 0 2.6-1.2l2.6-2.6 2.4-3.1 1-.1a17.9 17.9 0 0 0-3 6.3 .8 .8 0 0 0 .5 .9 .8 .8 0 0 0 1-.3 3 3 0 0 0 .9-2.2 1.73 1.73 0 0 1-1 2.8h3.2v-10.6zM148.9 141.6v10.6h2.1a1.17 1.17 0 0 1-.5-1.7l.9-1.4 2-2.4a6.1 6.1 0 0 0 1.7-2.4 .9 .9 0 0 0-1.4-.5 4.8 4.8 0 0 0-3.2 2.4 1.31 1.31 0 0 0 1.1 2 1.28 1.28 0 0 1-1.6-.2 1.28 1.28 0 0 1-.1-1.6 5.1 5.1 0 0 1 5.2-2.9l-1.6-1.9z"/>
<path d="M156 153.9l-.3 .9h.5zM155.7 153.3h.7l.8 2.5h-.7l-.1-.5h-.8l-.2 .5h-.5z"/>
<path d="M149.5 158.1v.5l.6-.1v-.3zM149.5 157.2v.4h.6v-.3zM148.9 156.8h1.1a.55 .55 0 0 1 .7 .3 .55 .55 0 0 1-.4 .7 .6 .6 0 0 1 .5 .8 .6 .6 0 0 1-.9 .4h-1z"/>
<path d="M151.9 157.3l-.1 .6a.46 .46 0 0 0 .1 .5 .46 .46 0 0 0 .4 .1l.2-.4a.57 .57 0 0 0-.6-.8zM151.4 157a1.04 1.04 0 0 1 1.4-.1 1.04 1.04 0 0 1 .3 1.4 1.02 1.02 0 0 1-1.4 .6 1.02 1.02 0 0 1-.5-1.4z"/>
<path d="M158.4 157.3l-.2 .6a.46 .46 0 0 0 .1 .5 .46 .46 0 0 0 .5 .1l.1-.4a.57 .57 0 0 0-.5-.8zM157.9 157a1.04 1.04 0 0 1 1.3-.1 1.04 1.04 0 0 1 .3 1.4 1.02 1.02 0 0 1-1.3 .6 1.02 1.02 0 0 1-.5-1.4z"/>
</g>
<path d="M126.4 169.1h66v2.8h-66z" fill="#fff" stroke="#fff" stroke-width=".35"/>
<text font-size="7.1" x="116.1" y="22.6">References:</text>
<text font-size="5.6" fill="#fff" x="126.4" y="108.1">This publication was written by:</text>
<g font-size="4.6" fill="#fff">
<text x="8" y="4.5">Institute for Community Inclusion | WIOA State Plans: Guidelines for Review</text>
<text x="129.5" y="114.1">David Hof</text>
<text x="129.5" y="119.6">Institute for Community Inclusion</text>
<text x="142.1" y="114.1">f</text>
<text x="129.5" y="125.1">UMass Boston</text>
<text x="129.5" y="131.2">david.hof</text>
<text x="141.7" y="131.2">f@umb.edu</text>
<text x="129.5" y="136.7">617-287-4308</text>
<text x="4.1" y="277.5">-8-</text>
</g>
<g font-size="4.6" fill="#0077af">
<text x="8.4" y="166">SECTION: QUALITY, SCOPE, AND EXTENT OF SUPPORTED</text>
<text x="8.4" y="171.5">EMPLOYMENT SERVICES</text>
</g>
<text font-size="3.7" fill="#fff" x="132.5" y="208.8">www.facebook.com/communityinclusion</text>
<g font-size="3.5">
<text x="19.5" y="15.5">◗ How the state will assure that all students in</text>
<text x="22.5" y="20.5">need of pre-employment transition services will</text>
<text x="22.5" y="25.4">receive them, through both systematic outreach,</text>
<text x="116.1" y="28">Required Elements for Submission of the Unif</text>
<text x="194.1" y="28">ied or</text>
<text x="22.5" y="30.4">and leveraging of resources, in line with the</text>
<text x="22.5" y="35.3">requirements of WIOA that resources for pre-</text>
<text x="116.1" y="32.9">Combined State Plan and Plan Modif</text>
<text x="178.5" y="32.9">ications under</text>
<text x="22.5" y="40.2">employment transition services are not limited</text>
<text x="116.1" y="37.9">the Workforce Innovation and Opportunity Act</text>
<text x="22.5" y="45.2">to just 15% of Title I funds?</text>
<text x="116.1" y="42.8">Draft 12/09/2015 – U.S. Department of Labor –</text>
<text x="116.1" y="47.8">December 9, 2015 - https://www.doleta.gov/wioa/</text>
<text x="19.5" y="50.6">◗ Working with education agencies students and</text>
<text x="116.1" y="52.7">docs/ICR_30day.pdf</text>
<text x="22.5" y="55.6">families to assure that transition from school</text>
<text x="116.1" y="59.7">H.R. 803 - Workforce innovation and Opportunity Act</text>
<text x="22.5" y="60.5">to a segregated setting such as a sheltered</text>
<text x="22.5" y="65.4">workshop is not a transition outcome?</text>
<text x="116.1" y="64.7">of 2014 – U.S. Congress https://beta.congress.gov/</text>
<text x="116.1" y="69.6">bill/113th-congress/house-bill/803/text</text>
<text x="45.2" y="74.1">iciently address the needs for</text>
<text x="14.7" y="79">improving community rehabilitation programs</text>
<text x="14.7" y="83.9">(CRPs) including prioritizing competitive integrated</text>
<text x="14.7" y="88.9">employment within CRPs, assuring use of best</text>
<text x="14.7" y="93.8">practices, and eliminating the use of segregated</text>
<text x="14.7" y="98.8">settings for experiential assessments and career</text>
<text x="14.7" y="103.7">exploration? Does the plan also address the need</text>
<text x="14.7" y="108.6">to ensure consistent high quality personnel in the</text>
<text x="14.7" y="113.6">delivery of services at CRPs, to assure they are</text>
<text x="14.7" y="118.5">highly competent and effective in addressing the</text>
<text x="14.7" y="123.5">employment and career advancement needs of</text>
<text x="14.7" y="128.4">individuals with disabilities?</text>
<text x="14.7" y="140.4">ready access to benef</text>
<text x="51.7" y="140.4">its planning and assistance to</text>
<text x="14.7" y="145.3">reduce concerns over loss of public benef</text>
<text x="86.2" y="145.3">its when</text>
<text x="14.7" y="150.2">going to work?</text>
<text x="8.4" y="178.5">Issues for consideration:</text>
<text x="14.7" y="189.6">signif</text>
<text x="22.9" y="189.6">icant disabilities will be targeted for supported</text>
<text x="14.7" y="194.6">employment services?</text>
<text x="14.7" y="206.6">of supported employment services comprehensive</text>
<text x="14.7" y="211.5">and ref</text>
<text x="25.8" y="211.5">lective of best practice, and designed</text>
<text x="14.7" y="216.4">to assure that individuals with most signif</text>
<text x="14.7" y="221.4">disabilities will succeed in competitive integrated</text>
<text x="86" y="216.4">icant</text>
<text x="14.7" y="226.3">employment?</text>
<text x="14.7" y="238.3">the def</text>
<text x="25.9" y="238.3">inition of supported employment services,</text>
<text x="14.7" y="243.2">discussed in terms of the specif</text>
<text x="68.6" y="243.2">ics of customized</text>
<text x="14.7" y="248.2">employment, how customized employment services</text>
<text x="14.7" y="253.1">will be made available and integrated within</text>
<text x="14.7" y="258">supported employment?</text>
</g>
<g font-size="3.5" fill="#5e9732">
<text x="11.2" y="74.1">◗ Does the plan suff</text>
<text x="11.2" y="135.4">◗ Does the plan specify how public VR will ensure</text>
<text x="11.2" y="184.7">◗ Does the plan specify how individuals with the most</text>
<text x="11.2" y="201.6">◗ Is the detail regarding the quality, scope, and extent</text>
<text x="11.2" y="233.3">◗ Is customized employment, which is now part of</text>
</g>
</svg>
